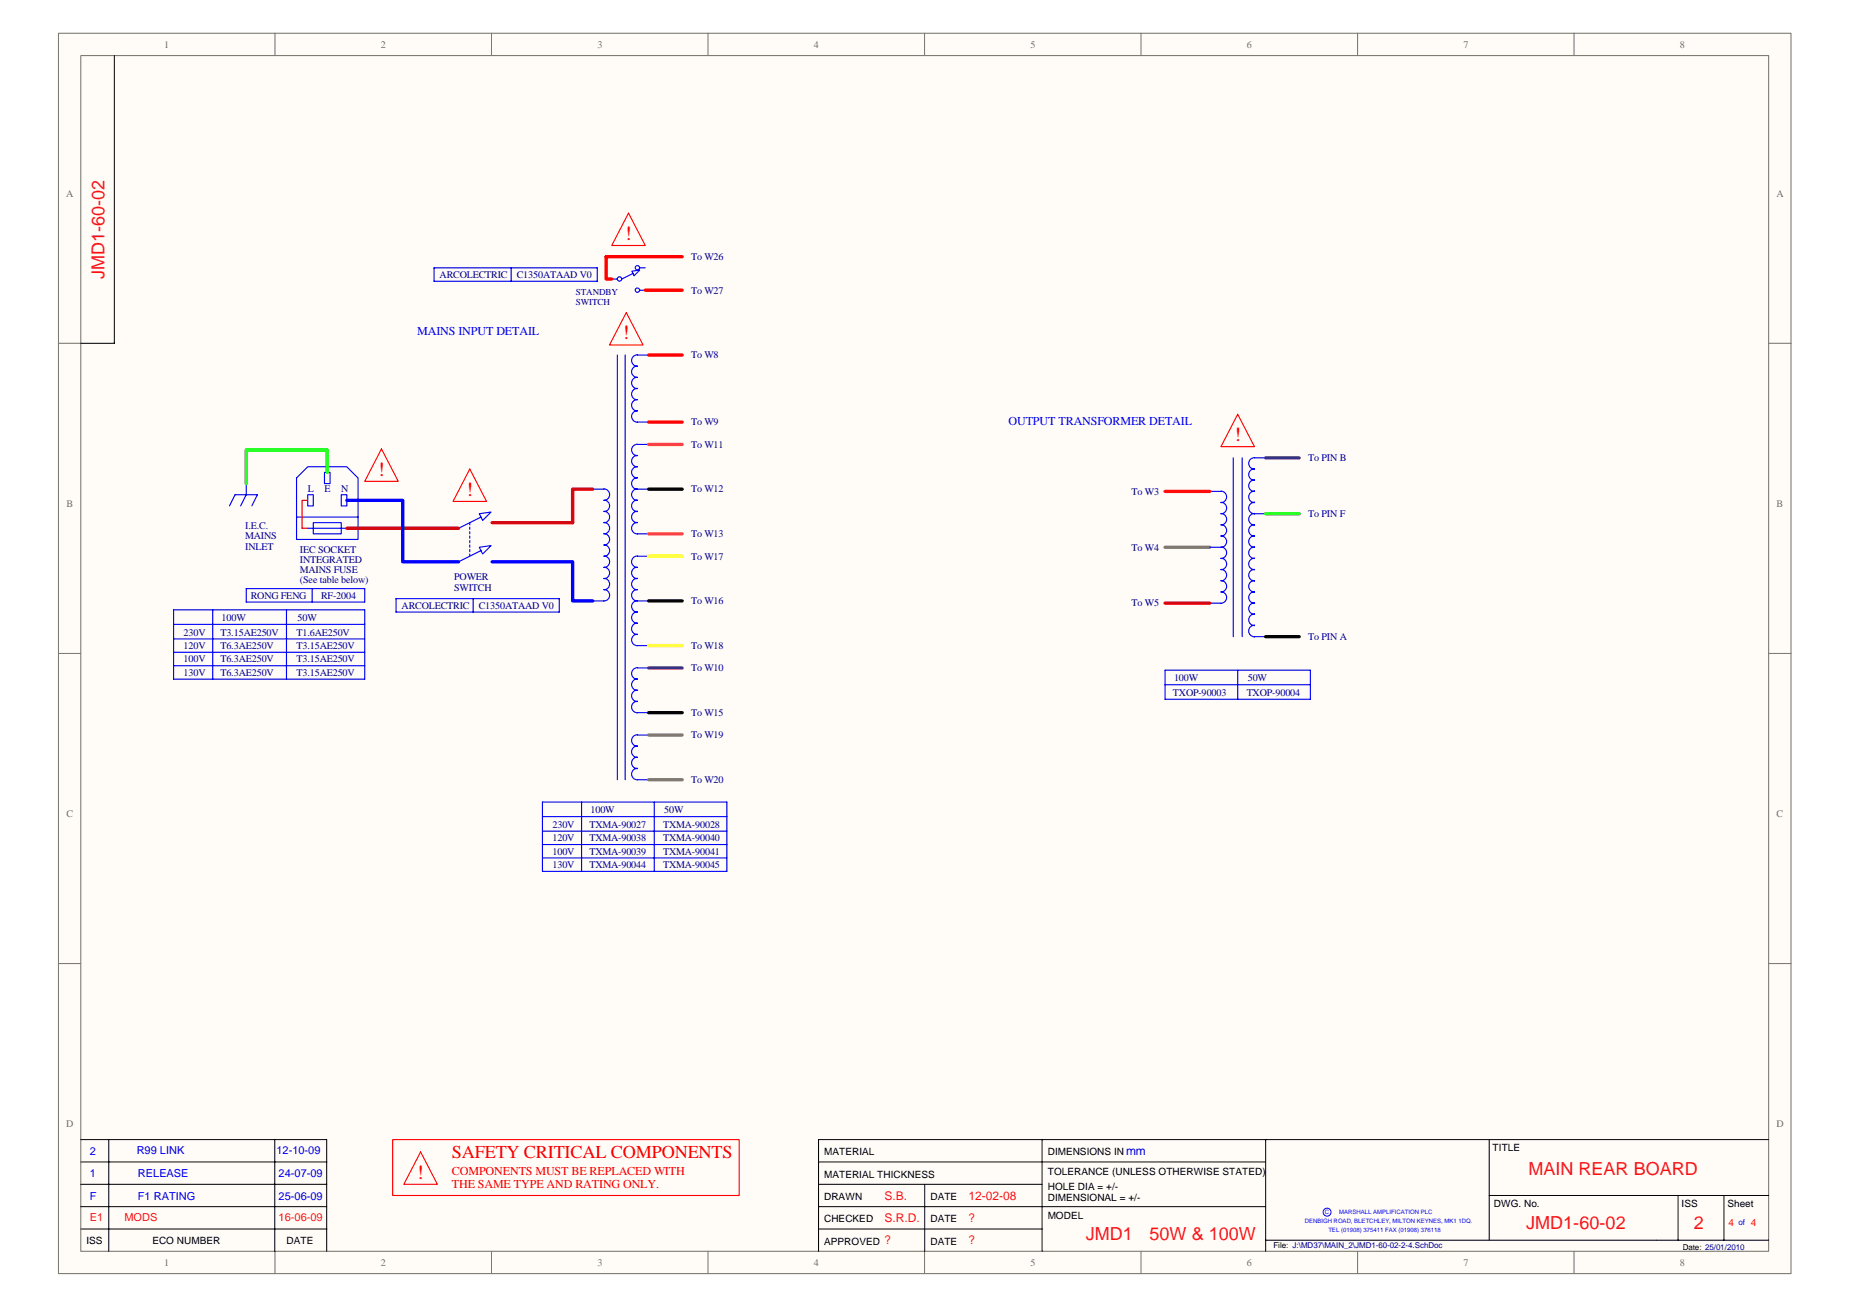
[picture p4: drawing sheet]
<svg xmlns="http://www.w3.org/2000/svg" width="420mm" height="297mm" viewBox="0 0 420 297" stroke-linecap="round" stroke-linejoin="round" font-family="sans-serif">
<path d="M13.3 7.6h393.7v281.9h-393.7z" fill="#fffcf8"/>
<path d="M13.3 7.6h393.7v281.9h-393.7z" fill="none" stroke="#706f64" stroke-width=".23"/>
<path d="M18.4 12.7h383.5v271.7h-383.5z" fill="#fffcf8"/>
<g fill="none" stroke="#706f64" stroke-width=".23">
<path d="M18.4 12.6h383.5v271.8h-383.5zM62.5 7.5v5.1M111.7 7.5v5.1M160.9 7.5v5.1M210.1 7.5v5.1M259.3 7.5v5.1M308.5 7.5v5.1M357.7 7.5v5.1M13.3 78h5.1M401.9 78h5.1M13.3 148.5h5.1M401.9 148.5h5.1"/>
<path d="M13.3 219h5.1M401.9 219h5.1M62.5 284.4v5.1M111.7 284.4v5.1M160.9 284.4v5.1M210.1 284.4v5.1M259.3 284.4v5.1M308.5 284.4v5.1M357.7 284.4v5.1"/>
</g>
<g fill="none" stroke="#000" stroke-width=".23">
<path d="M26 12.6v65.4h-7.6M18.4 259h55.8v25.4M24.7 259v25.4M62.4 259v25.4M236.8 259v25.4M287.6 259h-101.6v25.4M338.4 259v22.9M401.9 259h-114.3v25.4M18.4 264.1h55.8M18.4 269.2h55.8M18.4 274.2h55.8M18.4 279.3h55.8"/>
<path d="M186 264.1h101.6M186 269.2h50.8M186 274.2h101.6M186 279.3h50.8M210.1 269.2v15.2M338.4 271.7h63.5M381.3 271.7v10.2M391.7 271.7v10.2M287.6 281.9h114.3"/>
</g>
<path d="M300.7 275.4a.9 .9 0 0 1 1.3-.7 .9 .9 0 0 1 0 1.5 .9 .9 0 0 1-1.3-.7" fill="none" stroke="#00f" stroke-width=".23"/>
<g fill="none" stroke="#00f" stroke-width=".25">
<path d="M98.6 60.9h37.1v3h-37.1zM116.2 60.9v3M139 63.4h1.3M143.6 61.6l1.8-.2-1.3 1.3zM143.8 62.1l-2.5 1.3M145.4 60.9h1.2M145.4 66h1.2M140.3 80.7v96.5M142.1 80.7v96.5M144.9 85.7a1.3 1.3 0 0 0-1.4 1.3 1.3 1.3 0 0 0 1.4 1.3M144.9 83.2a1.3 1.3 0 0 0-1.4 1.3 1.3 1.3 0 0 0 1.4 1.3M144.9 88.3a1.3 1.3 0 0 0-1.4 1.3 1.3 1.3 0 0 0 1.4 1.3"/>
<path d="M144.9 90.8a1.3 1.3 0 0 0-1.4 1.3 1.3 1.3 0 0 0 1.4 1.3M144.9 93.3a1.3 1.3 0 0 0-1.4 1.3 1.3 1.3 0 0 0 1.4 1.3h2.5M147.4 80.7l-2.5-.1a1.3 1.3 0 0 0-1.4 1.3 1.3 1.3 0 0 0 1.4 1.3M54.7 115l1.3-2.6h2.5l-1.3 2.6M56 109.9v2.5h-2.6l-1.3 2.6M67.4 117.5v5.1h14v-5.1M69.9 112.4h1.3v2.6h-1.3zM69.9 106.1h8.9l2.6 2.5v8.9h-14v-8.9zM71.2 118.8h6.3v2.5h-6.3zM73.7 107.4h1.3v2.5h-1.3zM77.5 112.4h1.3v2.6h-1.3zM109.3 117.5l.4 .8 1.9-1.9-2.7 .4 .4 .7-5.1 2.6"/>
<path d="M134.7 111.2h2.5M137.2 118.7a1.31 1.31 0 0 1 1.3 1.3 1.31 1.31 0 0 1-1.3 1.3M137.2 116.2a1.31 1.31 0 0 1 1.3 1.3 1.31 1.31 0 0 1-1.3 1.3M137.2 113.6a1.31 1.31 0 0 1 1.3 1.4 1.31 1.31 0 0 1-1.3 1.3M137.2 111.1a1.31 1.31 0 0 1 1.3 1.3 1.31 1.31 0 0 1-1.3 1.3M144.9 106a1.3 1.3 0 0 0-1.4 1.3 1.3 1.3 0 0 0 1.4 1.3M144.9 103.5a1.3 1.3 0 0 0-1.4 1.3 1.3 1.3 0 0 0 1.4 1.3M144.9 108.6a1.31 1.31 0 0 0-1.4 1.3 1.31 1.31 0 0 0 1.4 1.3h2.5M144.9 111.1a1.31 1.31 0 0 0-1.4 1.3 1.31 1.31 0 0 0 1.4 1.3M144.9 113.6a1.31 1.31 0 0 0-1.4 1.4 1.31 1.31 0 0 0 1.4 1.3M144.9 116.2a1.31 1.31 0 0 0-1.4 1.3 1.31 1.31 0 0 0 1.4 1.3M144.9 118.7a1.31 1.31 0 0 0-1.4 1.3 1.31 1.31 0 0 0 1.4 1.3h2.5"/>
<path d="M144.9 101a1.3 1.3 0 0 0-1.4 1.3 1.3 1.3 0 0 0 1.4 1.3M144.9 101h2.5M274.9 111.7h2.5M277.4 119.2a1.31 1.31 0 0 1 1.3 1.3 1.31 1.31 0 0 1-1.3 1.4M277.4 116.7a1.31 1.31 0 0 1 1.3 1.3 1.31 1.31 0 0 1-1.3 1.3M277.4 114.2a1.31 1.31 0 0 1 1.3 1.3 1.31 1.31 0 0 1-1.3 1.3M277.4 111.6a1.31 1.31 0 0 1 1.3 1.3 1.31 1.31 0 0 1-1.3 1.3M280.2 104.1v40.6M282.3 104.1v40.6M285.1 109.1a1.31 1.31 0 0 0-1.4 1.3 1.31 1.31 0 0 0 1.4 1.3M285.1 106.6a1.3 1.3 0 0 0-1.4 1.3 1.3 1.3 0 0 0 1.4 1.3M285.1 111.6a1.31 1.31 0 0 0-1.4 1.3 1.31 1.31 0 0 0 1.4 1.3"/>
<path d="M285.1 114.2a1.31 1.31 0 0 0-1.4 1.3 1.31 1.31 0 0 0 1.4 1.3M285.1 116.7a1.31 1.31 0 0 0-1.4 1.3 1.31 1.31 0 0 0 1.4 1.3M285.1 119.2a1.31 1.31 0 0 0-1.4 1.3 1.31 1.31 0 0 0 1.4 1.4M285.1 104a1.3 1.3 0 0 0-1.4 1.3 1.3 1.3 0 0 0 1.4 1.3M285.1 104.1h2.5M285.1 116.8h2.5M39.4 138.6h43.5v15.7h-43.5zM48.3 138.6v15.7M56 133.8h26.9v3h-26.9zM65.1 138.6v15.7M69.9 120.1h8.9M70.9 133.8v3"/>
<path d="M90 136.1h37.1v3h-37.1zM107.5 136.1v3M109.3 125.1l.4 .8 1.9-1.9-2.7 .4 .4 .7-5.1 2.6M137.2 128.9a1.3 1.3 0 0 1 1.3 1.3 1.3 1.3 0 0 1-1.3 1.3M137.2 131.4a1.3 1.3 0 0 1 1.3 1.3 1.3 1.3 0 0 1-1.3 1.3M137.2 126.4a1.3 1.3 0 0 1 1.3 1.3 1.3 1.3 0 0 1-1.3 1.3M137.2 123.8a1.3 1.3 0 0 1 1.3 1.3 1.3 1.3 0 0 1-1.3 1.3M137.2 121.3a1.31 1.31 0 0 1 1.3 1.3 1.31 1.31 0 0 1-1.3 1.3M137.2 134a1.3 1.3 0 0 1 1.3 1.3 1.3 1.3 0 0 1-1.3 1.3h-2.5M144.9 131.4a1.3 1.3 0 0 0-1.4 1.3 1.3 1.3 0 0 0 1.4 1.3M144.9 128.9a1.3 1.3 0 0 0-1.4 1.3 1.3 1.3 0 0 0 1.4 1.3M144.9 134a1.3 1.3 0 0 0-1.4 1.3 1.3 1.3 0 0 0 1.4 1.3h2.5"/>
<path d="M144.9 136.5a1.3 1.3 0 0 0-1.4 1.3 1.3 1.3 0 0 0 1.4 1.3M144.9 139a1.31 1.31 0 0 0-1.4 1.4 1.31 1.31 0 0 0 1.4 1.3M144.9 126.4a1.3 1.3 0 0 0-1.4 1.3 1.3 1.3 0 0 0 1.4 1.3M144.9 126.4h2.5M274.9 124.4l2.5-.1a1.3 1.3 0 0 1 1.3 1.3 1.3 1.3 0 0 1-1.3 1.3M277.4 129.4a1.3 1.3 0 0 1 1.3 1.3 1.3 1.3 0 0 1-1.3 1.3M277.4 132a1.3 1.3 0 0 1 1.3 1.3 1.3 1.3 0 0 1-1.3 1.3M277.4 126.9a1.3 1.3 0 0 1 1.3 1.3 1.3 1.3 0 0 1-1.3 1.3M277.4 121.8a1.31 1.31 0 0 1 1.3 1.3 1.31 1.31 0 0 1-1.3 1.3M277.4 134.5a1.3 1.3 0 0 1 1.3 1.3 1.3 1.3 0 0 1-1.3 1.3h-2.5M285.1 129.4a1.3 1.3 0 0 0-1.4 1.3 1.3 1.3 0 0 0 1.4 1.3M285.1 126.9a1.3 1.3 0 0 0-1.4 1.3 1.3 1.3 0 0 0 1.4 1.3"/>
<path d="M285.1 132a1.3 1.3 0 0 0-1.4 1.3 1.3 1.3 0 0 0 1.4 1.3M285.1 134.5a1.3 1.3 0 0 0-1.4 1.3 1.3 1.3 0 0 0 1.4 1.3M285.1 137a1.3 1.3 0 0 0-1.4 1.3 1.3 1.3 0 0 0 1.4 1.3M285.1 139.6a1.31 1.31 0 0 0-1.4 1.3 1.31 1.31 0 0 0 1.4 1.3M285.1 124.3a1.3 1.3 0 0 0-1.4 1.3 1.3 1.3 0 0 0 1.4 1.3M285.1 121.8a1.31 1.31 0 0 0-1.4 1.3 1.31 1.31 0 0 0 1.4 1.3M39.4 141.9h43.5M39.4 145.2h43.5M39.4 148.3h43.5M39.4 151.3h43.5M144.9 141.6a1.31 1.31 0 0 0-1.4 1.3 1.31 1.31 0 0 0 1.4 1.3M144.9 144.1a1.31 1.31 0 0 0-1.4 1.3 1.31 1.31 0 0 0 1.4 1.3h2.5"/>
<path d="M144.9 151.7a1.31 1.31 0 0 0-1.4 1.4 1.31 1.31 0 0 0 1.4 1.3M144.9 154.3a1.31 1.31 0 0 0-1.4 1.3 1.31 1.31 0 0 0 1.4 1.3M144.9 156.8a1.31 1.31 0 0 0-1.4 1.3 1.31 1.31 0 0 0 1.4 1.3M144.9 159.4a1.31 1.31 0 0 0-1.4 1.3 1.31 1.31 0 0 0 1.4 1.3h2.5M144.9 151.8h2.5M264.7 155.6h33.1M264.7 152.3h33.1v6.6h-33.1zM281.3 152.3v6.6M285.1 142.1a1.31 1.31 0 0 0-1.4 1.3 1.31 1.31 0 0 0 1.4 1.3h2.5M144.9 167a1.31 1.31 0 0 0-1.4 1.3 1.31 1.31 0 0 0 1.4 1.3M144.9 169.5a1.31 1.31 0 0 0-1.4 1.3 1.31 1.31 0 0 0 1.4 1.3M144.9 172.1a1.31 1.31 0 0 0-1.4 1.3 1.31 1.31 0 0 0 1.4 1.3"/>
<path d="M144.9 174.6a1.31 1.31 0 0 0-1.4 1.3 1.31 1.31 0 0 0 1.4 1.3M144.9 177.2h2.5M144.9 167h2.5M123.3 185.6h41.9M123.3 188.9h41.9M123.3 191.9h41.9M123.3 195h41.9M123.3 182.3h41.9v15.7h-41.9zM132.2 182.3v15.7M148.7 182.3v15.7"/>
<circle cx="140.8" cy="63.4" r=".5"/>
<circle cx="144.8" cy="60.9" r=".5"/>
<circle cx="144.8" cy="65.9" r=".5"/>
</g>
<path d="M69.9 113.7h-1.2v6.4h1.2" fill="none" stroke="#bf0000" stroke-width=".25"/>
<path d="M106.8 118.8v7.6" fill="none" stroke="#00f" stroke-width=".25" stroke-dasharray=".5 .5"/>
<path d="M134.7 111.2h-4.6v7.6h-18.3M78.8 120.1h25.4M264.7 137.1h10.2" fill="none" stroke="#bf0000" stroke-width=".76"/>
<path d="M78.8 113.7h12.7v14h12.7M111.8 127.7h18.3v8.9h4.6" fill="none" stroke="#00f" stroke-width=".76"/>
<path d="M74.4 107.4v-5.1h-18.4v7.6" fill="none" stroke="#0f0" stroke-width=".76"/>
<path d="M142.8 48.4l3.8 7.4h-7.6zM142.3 71l3.8 7.4h-7.6zM281.3 94.1l3.8 7.4h-7.7zM86.7 102l3.8 7.4h-7.6zM106.8 106.6l3.8 7.4h-7.7zM89.2 259h78.8v12.7h-78.8zM95.6 261.8l3.8 7.4h-7.6z" fill="none" stroke="#f00" stroke-width=".25"/>
<path d="M155 58.3h-17.3v5.1h1.3M146.6 66h8.4M147.4 80.7h7.6M147.4 95.9h7.6" fill="none" stroke="#f00" stroke-width=".76"/>
<path d="M147.4 101h7.6M147.4 121.3h7.6" fill="none" stroke="#fd8400" stroke-width=".76"/>
<path d="M147.4 126.4h7.6M147.4 146.7h7.6" fill="none" stroke="#ff0" stroke-width=".76"/>
<path d="M287.6 104.1h7.6M147.4 151.8h7.6" fill="none" stroke="#800080" stroke-width=".76"/>
<path d="M147.4 111.2h7.6M147.4 136.6h7.6M287.6 144.7h7.6M147.4 162h7.6" fill="none" stroke="#000" stroke-width=".76"/>
<path d="M264.7 124.4h10.2M147.4 167h7.6M147.4 177.2h7.6" fill="none" stroke="#837871" stroke-width=".76"/>
<path d="M287.6 116.8h7.6" fill="none" stroke="#00bf00" stroke-width=".76"/>
<path d="M264.7 111.7h10.2" fill="none" stroke="#ee0e22" stroke-width=".76"/>
<g font-size="4.6" fill="#f00">
<text x="142.1" y="54.5">!</text>
<text x="141.6" y="77.2">!</text>
<text x="280.5" y="100.3">!</text>
<text x="85.9" y="108.1">!</text>
<text x="106" y="112.7">!</text>
<text x="94.8" y="267.9">!</text>
</g>
<g font-size="4.1" fill="#ee0e22">
<text x="23.8" y="63.4" transform="rotate(-90 23.8 63.4)">JMD1-60-02</text>
<text x="347.3" y="267">MAIN REAR BOARD</text>
<text x="246.7" y="281.7">JMD1</text>
<text x="261.2" y="281.7">50W &amp; 100W</text>
<text x="346.8" y="279.2">JMD1-60-02</text>
<text x="384.9" y="279.2">2</text>
</g>
<text font-size="4.1" fill="#f00" x="102.7" y="263.2">SAFETY CRITICAL COMPONENTS</text>
<g font-size="2.8" fill="#00f">
<text x="94.8" y="76.2">MAINS INPUT DETAIL</text>
<text x="229.2" y="96.5">OUTPUT TRANSFORMER DETAIL</text>
</g>
<g font-size="2.8" fill="#f00">
<text x="102.7" y="267">COMPONENTS MUST BE REPLACED WITH</text>
<text x="102.7" y="270">THE SAME TYPE AND RATING ONLY.</text>
</g>
<text font-size="2.7" fill="#00f" x="255.9" y="262.5">mm</text>
<g font-size="2.7" fill="#ee0e22">
<text x="201" y="272.6">S.B.</text>
<text x="220.1" y="272.6">12-02-08</text>
<text x="201" y="277.7">S.R.D.</text>
<text x="220.1" y="277.7">?</text>
<text x="201" y="282.8">?</text>
<text x="220.1" y="282.8">?</text>
</g>
<g font-size="2.5" fill="#00f">
<text x="20.4" y="262.5">2</text>
<text x="31.1" y="262.3">R99 LINK</text>
<text x="62.8" y="262.3">12-10-09</text>
<text x="20.4" y="267.6">1</text>
<text x="31.3" y="267.6">RELEASE</text>
<text x="63.3" y="267.6">24-07-09</text>
<text x="20.4" y="272.7">F</text>
<text x="31.3" y="272.7">F1 RATING</text>
<text x="63.3" y="272.7">25-06-09</text>
</g>
<g font-size="2.5" fill="#ee0e22">
<text x="20.4" y="277.5">E1</text>
<text x="28.3" y="277.5">MODS</text>
<text x="63.3" y="277.5">16-06-09</text>
</g>
<g font-size="2.3" fill="#706f64">
<text x="37.3" y="10.8">1</text>
<text x="86.5" y="10.8">2</text>
<text x="135.8" y="10.8">3</text>
<text x="184.9" y="10.8">4</text>
<text x="234.2" y="10.8">5</text>
<text x="283.3" y="10.8">6</text>
<text x="332.6" y="10.8">7</text>
<text x="381.8" y="10.8">8</text>
<text x="15" y="44.7">A</text>
<text x="403.7" y="44.7">A</text>
<text x="15.1" y="115.2">B</text>
<text x="403.7" y="115.2">B</text>
<text x="15.1" y="185.7">C</text>
<text x="403.7" y="185.7">C</text>
<text x="15" y="256.2">D</text>
<text x="403.7" y="256.2">D</text>
<text x="37.3" y="287.7">1</text>
<text x="86.5" y="287.7">2</text>
<text x="135.8" y="287.7">3</text>
<text x="184.9" y="287.7">4</text>
<text x="234.2" y="287.7">5</text>
<text x="283.3" y="287.7">6</text>
<text x="332.6" y="287.7">7</text>
<text x="381.8" y="287.7">8</text>
</g>
<g font-size="2.3" fill="#000080">
<text x="157" y="59.1">To W26</text>
<text x="99.9" y="63.2">ARCOLECTRIC</text>
<text x="117.4" y="63.2">C1350ATAAD V0</text>
<text x="157" y="66.7">To W27</text>
<text x="157" y="81.4">To W8</text>
<text x="157" y="96.7">To W9</text>
<text x="157" y="101.8">To W11</text>
<text x="297.3" y="104.8">To PIN B</text>
<text x="69.9" y="111.9">L</text>
<text x="73.7" y="111.9">E</text>
<text x="77.5" y="111.9">N</text>
<text x="157" y="111.9">To W12</text>
<text x="257.1" y="112.4">To W3</text>
<text x="297.3" y="117.5">To PIN F</text>
<text x="55.7" y="120.3">I.E.C.</text>
<text x="55.7" y="122.6">MAINS</text>
<text x="55.7" y="124.9">INLET</text>
<text x="68.1" y="125.6">IEC SOCKET</text>
<text x="157" y="122.1">To W13</text>
<text x="257.1" y="125.1">To W4</text>
<text x="68.1" y="127.9">INTEGRATED</text>
<text x="68.1" y="130.2">MAINS FUSE</text>
<text x="103.2" y="131.7">POWER</text>
<text x="157" y="127.2">To W17</text>
<text x="57" y="136.1">RONG FENG</text>
<text x="68.1" y="132.5">(See table below)</text>
<text x="73" y="136.1">RF-2004</text>
<text x="103.2" y="134.3">SWITCH</text>
<text x="157" y="137.3">To W16</text>
<text x="257.1" y="137.8">To W5</text>
<text x="50.4" y="141.1">100W</text>
<text x="67.6" y="141.1">50W</text>
<text x="91.3" y="138.3">ARCOLECTRIC</text>
<text x="108.8" y="138.3">C1350ATAAD V0</text>
<text x="41.7" y="144.4">230V</text>
<text x="41.7" y="147.5">120V</text>
<text x="50.1" y="144.4">T3.15AE250V</text>
<text x="50.1" y="147.5">T6.3AE250V</text>
<text x="67.4" y="144.4">T1.6AE250V</text>
<text x="67.4" y="147.5">T3.15AE250V</text>
<text x="157" y="147.5">To W18</text>
<text x="297.3" y="145.5">To PIN A</text>
<text x="41.7" y="150.5">100V</text>
<text x="41.7" y="153.6">130V</text>
<text x="50.1" y="150.5">T6.3AE250V</text>
<text x="50.1" y="153.6">T6.3AE250V</text>
<text x="67.4" y="150.5">T3.15AE250V</text>
<text x="67.4" y="153.6">T3.15AE250V</text>
<text x="157" y="152.6">To W10</text>
<text x="266.8" y="154.9">100W</text>
<text x="283.6" y="154.9">50W</text>
<text x="266.5" y="158.2">TXOP-90003</text>
<text x="283.3" y="158.2">TXOP-90004</text>
<text x="157" y="162.7">To W15</text>
<text x="157" y="167.8">To W19</text>
<text x="157" y="178">To W20</text>
<text x="134.2" y="184.8">100W</text>
<text x="150.9" y="184.8">50W</text>
<text x="125.5" y="188.1">230V</text>
<text x="125.5" y="191.2">120V</text>
<text x="133.9" y="188.1">TXMA-90027</text>
<text x="133.9" y="191.2">TXMA-90038</text>
<text x="150.7" y="188.1">TXMA-90028</text>
<text x="150.7" y="191.2">TXMA-90040</text>
<text x="125.5" y="194.2">100V</text>
<text x="125.5" y="197.3">130V</text>
<text x="133.9" y="194.2">TXMA-90039</text>
<text x="133.9" y="197.3">TXMA-90044</text>
<text x="150.7" y="194.2">TXMA-90041</text>
<text x="150.7" y="197.3">TXMA-90045</text>
</g>
<g font-size="2.3">
<text x="187.3" y="262.6">MATERIAL</text>
<text x="238.1" y="262.6">DIMENSIONS IN</text>
<text x="339.2" y="261.6">TITLE</text>
<text x="187.3" y="267.7">MATERIAL THICKNESS</text>
<text x="238.1" y="267.1">TOLERANCE (UNLESS OTHERWISE STATED)</text>
<text x="187.3" y="272.7">DRAWN</text>
<text x="211.4" y="272.7">DATE</text>
<text x="238.1" y="270.4">HOLE DIA = +/-</text>
<text x="238.1" y="273">DIMENSIONAL = +/-</text>
<text x="339.4" y="274.3">DWG. No.</text>
<text x="382.1" y="274.3">ISS</text>
<text x="392.5" y="274.3">Sheet</text>
<text x="187.3" y="277.8">CHECKED</text>
<text x="211.4" y="277.8">DATE</text>
<text x="238.1" y="277.1">MODEL</text>
<text x="19.6" y="282.6">ISS</text>
<text x="34.6" y="282.6">ECO NUMBER</text>
<text x="65.1" y="282.6">DATE</text>
<text x="187.3" y="282.9">APPROVED</text>
<text x="211.4" y="282.9">DATE</text>
</g>
<g font-size="2.3" fill="#ee0e22">
<text x="392.8" y="278.6">4</text>
<text x="397.9" y="278.6">4</text>
</g>
<g font-size="2.1" fill="#000080">
<text x="130.9" y="67">STANDBY</text>
<text x="130.9" y="69.3">SWITCH</text>
</g>
<text font-size="1.8" fill="#00f" x="395.1" y="278.4">of</text>
<g font-size="1.8">
<text x="289.4" y="283.7">File: J:\MD37\MAIN_2\JMD1-60-02-2-4.SchDoc</text>
<text x="382.4" y="284">Date: 25/01/2010</text>
</g>
<g font-size="1.4" fill="#00f">
<text x="301.1" y="276">C</text>
<text x="304.3" y="276">MARSHALL AMPLIFICATION PLC</text>
<text x="296.5" y="278">DENBIGH ROAD, BLETCHLEY, MILTON KEYNES, MK1 1DQ.</text>
<text x="301.8" y="280">TEL (01908) 375411 FAX (01908) 376118</text>
</g>
</svg>
